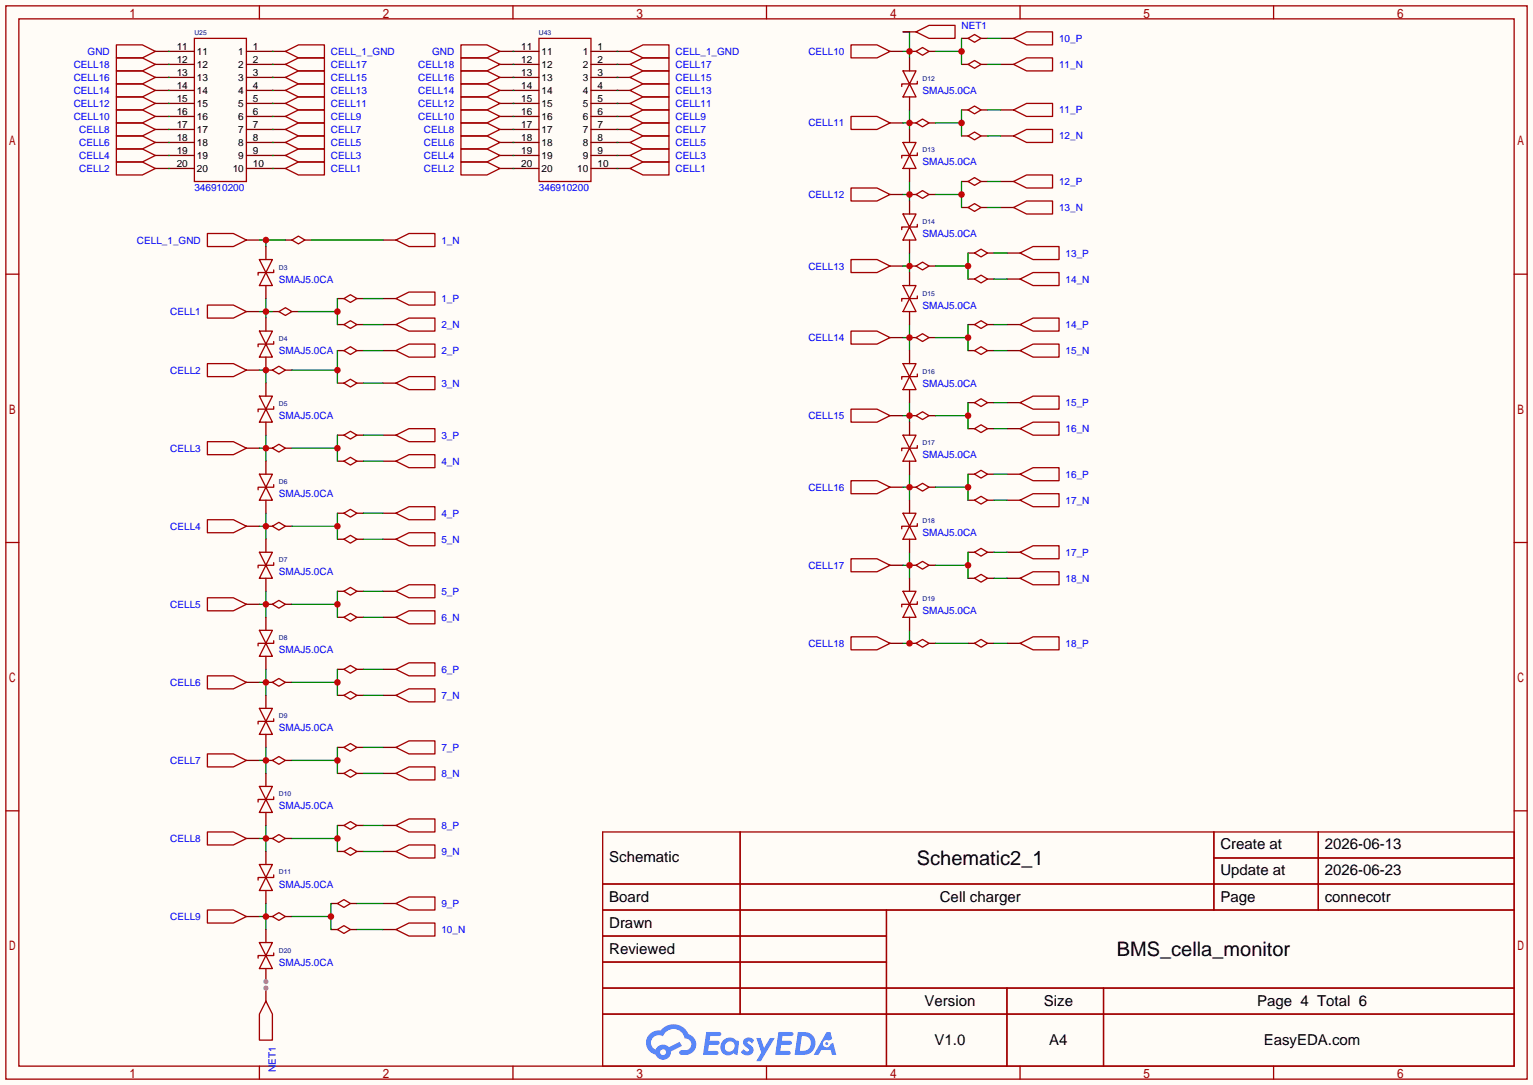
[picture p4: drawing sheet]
<svg xmlns="http://www.w3.org/2000/svg" width="299mm" height="212mm" viewBox="0 0 299 212" stroke-linecap="round" stroke-linejoin="round" font-family="sans-serif">
<path d="M0 0h299.5v211.8h-299.5z" fill="#fffcf7"/>
<g fill="none" stroke="#a10000" stroke-width=".25">
<path d="M1.1 1.1h297.2v209.6h-297.2zM3.7 3.7h292.1v204.5h-292.1zM50.7 1.1v2.6M100.2 1.1v2.6M149.7 1.1v2.6M199.3 1.1v2.6M248.8 1.1v2.6M1.1 53.5h2.6M295.8 53.5h2.5M1.1 105.9h2.6M295.8 105.9h2.5M1.1 158.3h2.6"/>
<path d="M295.8 158.3h2.5M117.7 162.4h178.1v45.8h-178.1zM117.7 172.6h178.1M117.7 177.7h178.1M144.6 162.4v35.6M173.2 177.7v30.5M237.1 162.4v15.3M237.1 167.5h58.7M257.5 162.4v15.3M117.7 182.8h55.5M117.7 192.9h178.1M117.7 187.8h55.5"/>
<path d="M117.7 198h178.1M196.7 192.9v15.3M215.6 192.9v15.3M50.7 208.2v2.5M100.2 208.2v2.5M149.7 208.2v2.5M199.3 208.2v2.5M248.8 208.2v2.5"/>
</g>
<g fill="#5487ff">
<path d="M145.5 202.8a1.3 1.3 0 0 1 1.8 .3l-.4 .6a.54 .54 0 0 0-.9-.2l.1 .2a1.58 1.58 0 0 1 1.1 1.6 1.43 1.43 0 0 1-2.5 .1l.5-.6a.64 .64 0 0 0 .5 .5 .64 .64 0 0 0 .7-.3l-.2-.2a1.35 1.35 0 0 1-.9-1.8z"/>
<path d="M147.7 202.7h.9l.7 1.9 1.1-1.9h.9l-2.7 4.5h-.9l1-1.7z"/>
<path d="M138 201.5h1.6a1.31 1.31 0 0 1 1.2 .2 .4 .4 0 0 1-.3 .6h-1.8l-.1 .9h1.6a.4 .4 0 0 1 .4 .4 .4 .4 0 0 1-.4 .4h-1.7l-.2 1.2h.8a1.23 1.23 0 0 1 1.2 .2 .39 .39 0 0 1-.3 .6h-2.7z"/>
<path d="M152.1 201.5h1.6a1.32 1.32 0 0 1 1.3 .2 .39 .39 0 0 1-.4 .6h-1.7l-.2 .9h1.7a.4 .4 0 0 1 .3 .4 .4 .4 0 0 1-.4 .4h-1.7l-.2 1.2h.8a1.23 1.23 0 0 1 1.2 .2 .39 .39 0 0 1-.3 .6h-2.7z"/>
<path d="M161.5 201.5h.7l.4 1.3-.7 .4a.75 .75 0 0 0-1.1 .3 .75 .75 0 0 0 .5 1 .75 .75 0 0 0 .9-.6l.6-.3 .6 2.4h-.9l-.2-1h-1.9l-.5 1h-.9z"/>
<path d="M155.9 201.5l-.7 4.5h1.5a2.27 2.27 0 0 0 2.6-2.3 2.27 2.27 0 0 0-2.7-2.2zM156.6 202.3a1.5 1.5 0 0 1 1.8 1.5 1.5 1.5 0 0 1-1.9 1.4h-.3z"/>
<path d="M141.3 203.1a1.6 1.6 0 0 0-.3 2.3 1.6 1.6 0 0 0 2.3 .2l.8 .4 .3-2.5-.2-.3h-.4a1.58 1.58 0 0 0-2.5-.1zM141.9 203.6a.99 .99 0 0 1 1.6 .3 .99 .99 0 0 1-.9 1.4 .94 .94 0 0 1-1-.5 .94 .94 0 0 1 .3-1.2z"/>
<path d="M126.9 201.9a2.37 2.37 0 0 0 1.2 4 1.54 1.54 0 0 0 1.7 1 1.54 1.54 0 0 0 1.3-1.6l2.1-1.1-.5-.8-2 1.1a1.57 1.57 0 0 0-2.6 .4 1.5 1.5 0 0 1-.8-2.1 1.5 1.5 0 0 1 2.2-.5 2.23 2.23 0 0 1 2.3-1.4 2.23 2.23 0 0 1 2 1.8 1.16 1.16 0 0 1 1.2 1.1 1.16 1.16 0 0 1-1 1.3h-.7a.47 .47 0 0 0-.6 .3 .47 .47 0 0 0 .4 .6 2.17 2.17 0 0 0 2.5-1 2.17 2.17 0 0 0-.3-2.7l-.8-.4a3.2 3.2 0 0 0-5.4-.7l-1.2 .1zM129 205.4a.58 .58 0 0 1 1.1 0 .58 .58 0 0 1-1.1 0z"/>
<circle cx="161.5" cy="203.8" r=".28"/>
</g>
<g fill="none" stroke="#a10000" stroke-width=".25">
<path d="M22.7 8.8h5.1l2.6 1.2-2.6 1.3h-5.1zM22.7 11.3h5.1l2.6 1.3-2.6 1.2h-5.1zM22.7 16.4h5.1l2.6 1.3-2.6 1.2h-5.1zM22.7 13.8h5.1l2.6 1.3-2.6 1.3h-5.1zM22.7 18.9h5.1l2.6 1.3-2.6 1.3h-5.1zM38 7.5h10.1v27.9h-10.1zM55.8 10l2.5-1.2h5.1v2.5h-5.1zM55.8 12.6l2.5-1.3h5.1v2.5h-5.1zM55.8 15.1l2.5-1.3h5.1v2.6h-5.1zM55.8 17.7l2.5-1.3h5.1v2.5h-5.1zM90 8.8h5.1l2.6 1.2-2.6 1.3h-5.1zM90 11.3h5.1l2.6 1.3-2.6 1.2h-5.1z"/>
<path d="M90 16.4h5.1l2.6 1.3-2.6 1.2h-5.1zM90 13.8h5.1l2.6 1.3-2.6 1.3h-5.1zM90 18.9h5.1l2.6 1.3-2.6 1.3h-5.1zM105.3 7.5h10.1v27.9h-10.1zM123.1 10l2.5-1.2h5.1v2.5h-5.1zM123.1 15.1l2.5-1.3h5.1v2.6h-5.1zM123.1 17.7l2.5-1.3h5.1v2.5h-5.1zM123.1 12.6l2.5-1.3h5.1v2.5h-5.1zM166.2 8.8h5.1l2.6 1.2-2.6 1.3h-5.1zM22.7 31.6h5.1l2.6 1.3-2.6 1.3h-5.1zM22.7 21.5h5.1l2.6 1.2-2.6 1.3h-5.1zM22.7 29.1h5.1l2.6 1.3-2.6 1.2h-5.1z"/>
<path d="M22.7 26.5h5.1l2.6 1.3-2.6 1.3h-5.1zM22.7 24h5.1l2.6 1.3-2.6 1.2h-5.1zM55.8 27.8l2.5-1.3h5.1v2.6h-5.1zM55.8 25.3l2.5-1.3h5.1v2.5h-5.1zM55.8 20.2l2.5-1.3h5.1v2.6h-5.1zM55.8 32.9l2.5-1.3h5.1v2.6h-5.1zM55.8 30.4l2.5-1.3h5.1v2.5h-5.1zM55.8 22.7l2.5-1.2h5.1v2.5h-5.1zM90 29.1h5.1l2.6 1.3-2.6 1.2h-5.1zM90 21.5h5.1l2.6 1.2-2.6 1.3h-5.1zM90 26.5h5.1l2.6 1.3-2.6 1.3h-5.1zM90 24h5.1l2.6 1.3-2.6 1.2h-5.1z"/>
<path d="M90 31.6h5.1l2.6 1.3-2.6 1.3h-5.1zM123.1 30.4l2.5-1.3h5.1v2.5h-5.1zM123.1 27.8l2.5-1.3h5.1v2.6h-5.1zM123.1 22.7l2.5-1.2h5.1v2.5h-5.1zM123.1 20.2l2.5-1.3h5.1v2.6h-5.1zM123.1 32.9l2.5-1.3h5.1v2.6h-5.1zM123.1 25.3l2.5-1.3h5.1v2.5h-5.1zM166.2 36.7h5.1l2.6 1.3-2.6 1.2h-5.1zM166.2 22.7h5.1l2.6 1.3-2.6 1.3h-5.1zM40.5 45.6h5.1l2.5 1.3-2.5 1.2h-5.1zM40.5 59.6h5.1l2.5 1.2-2.5 1.3h-5.1zM57 46.9l1.3-.8 1.3 .8-1.3 .7z"/>
<path d="M166.2 50.7h5.1l2.6 1.2-2.6 1.3h-5.1zM40.5 71h5.1l2.5 1.3-2.5 1.2h-5.1zM166.2 64.6h5.1l2.6 1.3-2.6 1.3h-5.1zM166.2 79.9h5.1l2.6 1.3-2.6 1.2h-5.1zM40.5 86.2h5.1l2.5 1.3-2.5 1.3h-5.1zM166.2 93.9h5.1l2.6 1.2-2.6 1.3h-5.1zM40.5 116.7h5.1l2.5 1.3-2.5 1.3h-5.1zM40.5 101.5h5.1l2.5 1.2-2.5 1.3h-5.1zM166.2 109.1h5.1l2.6 1.3-2.6 1.2h-5.1zM40.5 132h5.1l2.5 1.2-2.5 1.3h-5.1zM166.2 124.3h5.1l2.6 1.3-2.6 1.3h-5.1zM40.5 147.2h5.1l2.5 1.3-2.5 1.2h-5.1z"/>
<path d="M40.5 162.4h5.1l2.5 1.3-2.5 1.3h-5.1zM40.5 177.7h5.1l2.5 1.2-2.5 1.3h-5.1z"/>
</g>
<g fill="none" stroke="#870000" stroke-width=".25">
<path d="M30.4 10h7.6M30.4 12.6h7.6M30.4 15.1h7.6M30.4 17.7h7.6M48.1 10h7.7M48.1 12.6h7.7M48.1 15.1h7.7M48.1 17.7h7.7M97.7 10h7.6M97.7 12.6h7.6M97.7 15.1h7.6M97.7 17.7h7.6"/>
<path d="M115.4 10h7.7M115.4 12.6h7.7M115.4 15.1h7.7M115.4 17.7h7.7M173.9 10h2.5M30.4 20.2h7.6M30.4 22.7h7.6M30.4 25.3h7.6M30.4 27.8h7.6M30.4 30.4h7.6M30.4 32.9h7.6M48.1 20.2h7.7"/>
<path d="M48.1 22.7h7.7M48.1 25.3h7.7M48.1 27.8h7.7M48.1 30.4h7.7M48.1 32.9h7.7M97.7 20.2h7.6M97.7 22.7h7.6M97.7 25.3h7.6M97.7 27.8h7.6M97.7 30.4h7.6M97.7 32.9h7.6M115.4 20.2h7.7"/>
<path d="M115.4 22.7h7.7M115.4 25.3h7.7M115.4 27.8h7.7M115.4 30.4h7.7M115.4 32.9h7.7M173.9 38h2.5M173.9 24h2.5M48.1 46.9h2.6M55.8 46.9h1.2M59.6 46.9h1.2M173.9 51.9h2.5M48.1 60.8h2.6"/>
<path d="M48.1 72.3h2.6M173.9 65.9h2.5M48.1 87.5h2.6M173.9 95.1h2.5M173.9 81.2h2.5M48.1 118h2.6M48.1 102.7h2.6M173.9 110.4h2.5M48.1 133.2h2.6M173.9 125.6h2.5M48.1 148.5h2.6M48.1 163.7h2.6"/>
<path d="M48.1 178.9h2.6"/>
</g>
<g fill="none" stroke="#008700" stroke-width=".25">
<path d="M32.9 17.7h.1M32.9 15.1h.1M32.9 12.6h.1M32.9 10h.1M53.2 17.7h.1M53.2 15.1h.1M53.2 12.6h.1M53.2 10h.1M100.2 17.7h.1M100.2 15.1h.1M100.2 12.6h.1M100.2 10h.1"/>
<path d="M120.5 17.7h.1M120.5 15.1h.1M120.5 12.6h.1M32.9 32.9h.1M32.9 30.4h.1M32.9 27.8h.1M32.9 25.3h.1M32.9 22.7h.1M32.9 20.2h.1M53.2 32.9h.1M53.2 30.4h.1M53.2 27.8h.1"/>
<path d="M53.2 25.3h.1M53.2 22.7h.1M53.2 20.2h.1M100.2 32.9h.1M100.2 30.4h.1M100.2 27.8h.1M100.2 25.3h.1M100.2 22.7h.1M100.2 20.2h.1M120.5 32.9h.1M120.5 30.4h.1M120.5 27.8h.1"/>
<path d="M120.5 25.3h.1M120.5 22.7h.1M120.5 20.2h.1M50.7 46.9h5.1M51.9 46.9v1.2"/>
</g>
<circle cx="51.9" cy="46.9" r=".63" fill="#c00"/>
<path d="M53.2 60.8h1.3M57 60.8h1.3" fill="none" stroke="#870000" stroke-width=".25"/>
<path d="M54.5 60.8l1.3-.7 1.2 .7-1.2 .8z" fill="none" stroke="#a10000" stroke-width=".25"/>
<path d="M51.9 58.3v3.8M50.7 60.8h2.5" fill="none" stroke="#008700" stroke-width=".25"/>
<circle cx="51.9" cy="60.8" r=".63" fill="#c00"/>
<path d="M51.9 72.3h1.3M55.8 72.3h1.2M51.9 87.5h1.3M55.8 87.5h1.2" fill="none" stroke="#870000" stroke-width=".25"/>
<path d="M53.2 72.3l1.3-.8 1.3 .8-1.3 .7zM53.2 87.5l1.3-.8 1.3 .8-1.3 .8z" fill="none" stroke="#a10000" stroke-width=".25"/>
<path d="M50.7 72.3h1.2v2.5M50.7 87.5h1.2M51.9 85v5" fill="none" stroke="#008700" stroke-width=".25"/>
<circle cx="51.9" cy="87.5" r=".63" fill="#c00"/>
<path d="M51.9 102.7h1.3M55.8 102.7h1.2" fill="none" stroke="#870000" stroke-width=".25"/>
<path d="M53.2 102.7l1.3-.7 1.3 .7-1.3 .8z" fill="none" stroke="#a10000" stroke-width=".25"/>
<path d="M50.7 102.7h1.2M51.9 100.2v5.1" fill="none" stroke="#008700" stroke-width=".25"/>
<circle cx="51.9" cy="102.7" r=".63" fill="#c00"/>
<path d="M51.9 118h1.3M55.8 118h1.2" fill="none" stroke="#870000" stroke-width=".25"/>
<path d="M53.2 118l1.3-.8 1.3 .8-1.3 .7z" fill="none" stroke="#a10000" stroke-width=".25"/>
<path d="M50.7 118h1.2M51.9 115.4v5.1" fill="none" stroke="#008700" stroke-width=".25"/>
<circle cx="51.9" cy="118" r=".63" fill="#c00"/>
<path d="M51.9 133.2h1.3M55.8 133.2h1.2" fill="none" stroke="#870000" stroke-width=".25"/>
<path d="M53.2 133.2l1.3-.7 1.3 .7-1.3 .8z" fill="none" stroke="#a10000" stroke-width=".25"/>
<path d="M50.7 133.2h1.2M51.9 130.7v5.1" fill="none" stroke="#008700" stroke-width=".25"/>
<circle cx="51.9" cy="133.2" r=".63" fill="#c00"/>
<path d="M177.7 38h1.2M181.5 38h1.3" fill="none" stroke="#870000" stroke-width=".25"/>
<path d="M178.9 38l1.3-.8 1.3 .8-1.3 .7z" fill="none" stroke="#a10000" stroke-width=".25"/>
<path d="M176.4 38h1.3M177.7 35.4v3.8" fill="none" stroke="#008700" stroke-width=".25"/>
<circle cx="177.7" cy="38" r=".63" fill="#c00"/>
<path d="M177.7 24h1.2M181.5 24h1.3" fill="none" stroke="#870000" stroke-width=".25"/>
<path d="M178.9 24l1.3-.8 1.3 .8-1.3 .8z" fill="none" stroke="#a10000" stroke-width=".25"/>
<path d="M176.4 24h1.3M177.7 21.5v3.8" fill="none" stroke="#008700" stroke-width=".25"/>
<circle cx="177.7" cy="24" r=".63" fill="#c00"/>
<path d="M177.7 10h1.2M181.5 10h1.3" fill="none" stroke="#870000" stroke-width=".25"/>
<path d="M178.9 10l1.3-.7 1.3 .7-1.3 .8z" fill="none" stroke="#a10000" stroke-width=".25"/>
<path d="M176.4 10h1.3M176.4 6.2h1.3v5.1" fill="none" stroke="#008700" stroke-width=".25"/>
<circle cx="177.7" cy="10" r=".63" fill="#c00"/>
<path d="M51.9 178.9h1.3M55.8 178.9h1.2" fill="none" stroke="#870000" stroke-width=".25"/>
<path d="M53.2 178.9l1.3-.7 1.3 .7-1.3 .8z" fill="none" stroke="#a10000" stroke-width=".25"/>
<path d="M50.7 178.9h1.2M51.9 176.4v5.1" fill="none" stroke="#008700" stroke-width=".25"/>
<circle cx="51.9" cy="178.9" r=".63" fill="#c00"/>
<path d="M51.9 163.7h1.3M55.8 163.7h1.2" fill="none" stroke="#870000" stroke-width=".25"/>
<path d="M53.2 163.7l1.3-.8 1.3 .8-1.3 .8z" fill="none" stroke="#a10000" stroke-width=".25"/>
<path d="M50.7 163.7h1.2M51.9 161.2v5" fill="none" stroke="#008700" stroke-width=".25"/>
<circle cx="51.9" cy="163.7" r=".63" fill="#c00"/>
<path d="M51.9 148.5h1.3M55.8 148.5h1.2" fill="none" stroke="#870000" stroke-width=".25"/>
<path d="M53.2 148.5l1.3-.8 1.3 .8-1.3 .7z" fill="none" stroke="#a10000" stroke-width=".25"/>
<path d="M50.7 148.5h1.2M51.9 145.9v5.1" fill="none" stroke="#008700" stroke-width=".25"/>
<circle cx="51.9" cy="148.5" r=".63" fill="#c00"/>
<path d="M177.7 51.9h1.2M181.5 51.9h1.3" fill="none" stroke="#870000" stroke-width=".25"/>
<path d="M178.9 51.9l1.3-.7 1.3 .7-1.3 .8z" fill="none" stroke="#a10000" stroke-width=".25"/>
<path d="M176.4 51.9h1.3M177.7 49.4v3.8" fill="none" stroke="#008700" stroke-width=".25"/>
<circle cx="177.7" cy="51.9" r=".63" fill="#c00"/>
<path d="M177.7 65.9h1.2M181.5 65.9h1.3" fill="none" stroke="#870000" stroke-width=".25"/>
<path d="M178.9 65.9l1.3-.7 1.3 .7-1.3 .8z" fill="none" stroke="#a10000" stroke-width=".25"/>
<path d="M176.4 65.9h1.3M177.7 63.4v5.1" fill="none" stroke="#008700" stroke-width=".25"/>
<circle cx="177.7" cy="65.9" r=".63" fill="#c00"/>
<path d="M177.7 81.2h1.2M181.5 81.2h1.3" fill="none" stroke="#870000" stroke-width=".25"/>
<path d="M178.9 81.2l1.3-.8 1.3 .8-1.3 .7z" fill="none" stroke="#a10000" stroke-width=".25"/>
<path d="M177.7 78.6v3.8M176.4 81.2h1.3" fill="none" stroke="#008700" stroke-width=".25"/>
<circle cx="177.7" cy="81.2" r=".63" fill="#c00"/>
<path d="M177.7 95.1h1.2M181.5 95.1h1.3" fill="none" stroke="#870000" stroke-width=".25"/>
<path d="M178.9 95.1l1.3-.7 1.3 .7-1.3 .8z" fill="none" stroke="#a10000" stroke-width=".25"/>
<path d="M176.4 95.1h1.3M177.7 92.6v5.1" fill="none" stroke="#008700" stroke-width=".25"/>
<circle cx="177.7" cy="95.1" r=".63" fill="#c00"/>
<path d="M177.7 110.4h1.2M181.5 110.4h1.3" fill="none" stroke="#870000" stroke-width=".25"/>
<path d="M178.9 110.4l1.3-.8 1.3 .8-1.3 .7z" fill="none" stroke="#a10000" stroke-width=".25"/>
<path d="M176.4 110.4h1.3M177.7 107.8v5.1" fill="none" stroke="#008700" stroke-width=".25"/>
<circle cx="177.7" cy="110.4" r=".63" fill="#c00"/>
<path d="M177.7 125.6h1.2M181.5 125.6h1.3" fill="none" stroke="#870000" stroke-width=".25"/>
<path d="M178.9 125.6l1.3-.8 1.3 .8-1.3 .8z" fill="none" stroke="#a10000" stroke-width=".25"/>
<path d="M177.7 123.1v2.5h-1.3" fill="none" stroke="#008700" stroke-width=".25"/>
<circle cx="177.7" cy="125.6" r=".63" fill="#c00"/>
<g fill="none" stroke="#870000" stroke-width=".25">
<path d="M187.8 7.5h1.3M187.8 12.6h1.3M191.6 7.5h1.3M191.6 12.6h1.3M195.5 7.5h2.5M195.5 12.6h2.5M187.8 35.4h1.3M187.8 21.5h1.3M187.8 26.5h1.3M191.6 35.4h1.3M191.6 21.5h1.3M191.6 26.5h1.3"/>
<path d="M195.5 35.4h2.5M195.5 21.5h2.5M195.5 26.5h2.5M65.9 58.3h1.3M69.7 58.3h1.3M74.8 58.3h2.5M74.8 46.9h2.5M187.8 40.5h1.3M189.1 49.4h1.3M189.1 54.5h1.3M191.6 40.5h1.3M192.9 49.4h1.3"/>
<path d="M192.9 54.5h1.3M195.5 40.5h2.5M196.7 49.4h2.6M196.7 54.5h2.6M65.9 68.5h1.3M65.9 63.4h1.3M65.9 74.8h1.3M69.7 68.5h1.3M69.7 63.4h1.3M69.7 74.8h1.3M74.8 68.5h2.5M74.8 63.4h2.5"/>
<path d="M74.8 74.8h2.5M189.1 68.5h1.3M189.1 78.6h1.3M189.1 63.4h1.3M192.9 68.5h1.3M192.9 78.6h1.3M192.9 63.4h1.3M196.7 68.5h2.6M196.7 78.6h2.6M196.7 63.4h2.6M65.9 85h1.3M65.9 90h1.3"/>
<path d="M69.7 85h1.3M69.7 90h1.3M74.8 85h2.5M74.8 90h2.5M189.1 83.7h1.3M189.1 92.6h1.3M189.1 97.7h1.3M192.9 83.7h1.3M192.9 92.6h1.3M192.9 97.7h1.3M196.7 83.7h2.6M196.7 92.6h2.6"/>
<path d="M196.7 97.7h2.6M65.9 100.2h1.3M65.9 105.3h1.3M65.9 115.4h1.3M69.7 100.2h1.3M69.7 105.3h1.3M69.7 115.4h1.3M74.8 100.2h2.5M74.8 105.3h2.5M74.8 115.4h2.5M189.1 112.9h1.3M189.1 107.8h1.3"/>
<path d="M192.9 112.9h1.3M192.9 107.8h1.3M196.7 112.9h2.6M196.7 107.8h2.6M65.9 120.5h1.3M65.9 130.7h1.3M65.9 135.8h1.3M69.7 120.5h1.3M69.7 130.7h1.3M69.7 135.8h1.3M74.8 120.5h2.5M74.8 130.7h2.5"/>
<path d="M74.8 135.8h2.5M189.1 125.6h1.3M192.9 125.6h1.3M196.7 125.6h2.6M65.9 151h1.3M65.9 145.9h1.3M69.7 151h1.3M69.7 145.9h1.3M74.8 151h2.5M74.8 145.9h2.5M64.6 176.4h1.3M65.9 166.2h1.3"/>
<path d="M65.9 161.2h1.3M68.5 176.4h1.2M69.7 166.2h1.3M69.7 161.2h1.3M74.8 166.2h2.5M74.8 176.4h2.5M74.8 161.2h2.5M64.6 181.5h1.3M68.5 181.5h1.2M74.8 181.5h2.5"/>
</g>
<g fill="none" stroke="#a10000" stroke-width=".25">
<path d="M189.1 7.5l1.3-.8 1.2 .8-1.2 .8zM189.1 12.6l1.3-.8 1.2 .8-1.2 .7zM198 7.5l2.5-1.3h5.1v2.6h-5.1zM198 12.6l2.5-1.3h5.1v2.5h-5.1zM189.1 21.5l1.3-.8 1.2 .8-1.2 .7zM189.1 35.4l1.3-.7 1.2 .7-1.2 .8zM189.1 26.5l1.3-.7 1.2 .7-1.2 .8zM198 35.4l2.5-1.2h5.1v2.5h-5.1zM198 21.5l2.5-1.3h5.1v2.5h-5.1zM198 26.5l2.5-1.2h5.1v2.5h-5.1zM67.2 58.3l1.3-.8 1.2 .8-1.2 .8zM77.3 58.3l2.6-1.3h5.1v2.6h-5.1z"/>
<path d="M77.3 46.9l2.6-1.3h5.1v2.5h-5.1zM189.1 40.5l1.3-.7 1.2 .7-1.2 .8zM190.4 49.4l1.2-.8 1.3 .8-1.3 .8zM190.4 54.5l1.2-.8 1.3 .8-1.3 .7zM198 40.5l2.5-1.3h5.1v2.6h-5.1zM199.3 49.4l2.5-1.3h5.1v2.6h-5.1zM199.3 54.5l2.5-1.3h5.1v2.6h-5.1zM67.2 68.5l1.3-.8 1.2 .8-1.2 .7zM67.2 74.8l1.3-.8 1.2 .8-1.2 .8zM67.2 63.4l1.3-.8 1.2 .8-1.2 .7zM77.3 68.5l2.6-1.3h5.1v2.5h-5.1zM77.3 74.8l2.6-1.3h5.1v2.6h-5.1z"/>
<path d="M77.3 63.4l2.6-1.3h5.1v2.5h-5.1zM190.4 78.6l1.2-.7 1.3 .7-1.3 .8zM190.4 63.4l1.2-.8 1.3 .8-1.3 .7zM190.4 68.5l1.2-.8 1.3 .8-1.3 .7zM199.3 68.5l2.5-1.3h5.1v2.5h-5.1zM199.3 78.6l2.5-1.3h5.1v2.6h-5.1zM199.3 63.4l2.5-1.3h5.1v2.5h-5.1zM67.2 85l1.3-.8 1.2 .8-1.2 .7zM67.2 90l1.3-.7 1.2 .7-1.2 .8zM77.3 85l2.6-1.3h5.1v2.5h-5.1zM77.3 90l2.6-1.2h5.1v2.5h-5.1zM190.4 92.6l1.2-.8 1.3 .8-1.3 .7z"/>
<path d="M190.4 97.7l1.2-.8 1.3 .8-1.3 .7zM190.4 83.7l1.2-.8 1.3 .8-1.3 .8zM199.3 83.7l2.5-1.3h5.1v2.6h-5.1zM199.3 92.6l2.5-1.3h5.1v2.6h-5.1zM199.3 97.7l2.5-1.3h5.1v2.5h-5.1zM67.2 100.2l1.3-.8 1.2 .8-1.2 .8zM67.2 115.4l1.3-.7 1.2 .7-1.2 .8zM67.2 105.3l1.3-.8 1.2 .8-1.2 .7zM77.3 100.2l2.6-1.3h5.1v2.6h-5.1zM77.3 105.3l2.6-1.3h5.1v2.6h-5.1zM77.3 115.4l2.6-1.2h5.1v2.5h-5.1zM190.4 107.8l1.2-.7 1.3 .7-1.3 .8z"/>
<path d="M190.4 112.9l1.2-.8 1.3 .8-1.3 .8zM199.3 112.9l2.5-1.3h5.1v2.6h-5.1zM199.3 107.8l2.5-1.2h5.1v2.5h-5.1zM67.2 130.7l1.3-.8 1.2 .8-1.2 .7zM67.2 135.8l1.3-.8 1.2 .8-1.2 .7zM67.2 120.5l1.3-.7 1.2 .7-1.2 .8zM77.3 120.5l2.6-1.2h5.1v2.5h-5.1zM77.3 130.7l2.6-1.3h5.1v2.6h-5.1zM77.3 135.8l2.6-1.3h5.1v2.5h-5.1zM190.4 125.6l1.2-.8 1.3 .8-1.3 .8zM199.3 125.6l2.5-1.3h5.1v2.6h-5.1zM67.2 145.9l1.3-.7 1.2 .7-1.2 .8z"/>
<path d="M67.2 151l1.3-.8 1.2 .8-1.2 .8zM77.3 151l2.6-1.3h5.1v2.6h-5.1zM77.3 145.9l2.6-1.2h5.1v2.5h-5.1zM65.9 176.4l1.3-.8 1.3 .8-1.3 .8zM67.2 161.2l1.3-.8 1.2 .8-1.2 .7zM67.2 166.2l1.3-.7 1.2 .7-1.2 .8zM77.3 166.2l2.6-1.2h5.1v2.5h-5.1zM77.3 176.4l2.6-1.3h5.1v2.6h-5.1zM77.3 161.2l2.6-1.3h5.1v2.5h-5.1zM65.9 181.5l1.3-.8 1.3 .8-1.3 .7zM77.3 181.5l2.6-1.3h5.1v2.6h-5.1z"/>
</g>
<path d="M60.8 46.9h14M57 178.9h7.6M64.6 176.4v5.1" fill="none" stroke="#008700" stroke-width=".25"/>
<circle cx="64.6" cy="178.9" r=".63" fill="#c00"/>
<path d="M182.8 125.6h6.3M57 163.7h8.9M65.9 161.2v5" fill="none" stroke="#008700" stroke-width=".25"/>
<circle cx="65.9" cy="163.7" r=".63" fill="#c00"/>
<path d="M182.8 110.4h6.3M189.1 107.8v5.1" fill="none" stroke="#008700" stroke-width=".25"/>
<circle cx="189.1" cy="110.4" r=".63" fill="#c00"/>
<path d="M57 148.5h8.9M65.9 145.9v5.1" fill="none" stroke="#008700" stroke-width=".25"/>
<circle cx="65.9" cy="148.5" r=".63" fill="#c00"/>
<path d="M182.8 95.1h6.3M189.1 92.6v5.1" fill="none" stroke="#008700" stroke-width=".25"/>
<circle cx="189.1" cy="95.1" r=".63" fill="#c00"/>
<path d="M57 133.2h8.9M65.9 130.7v5.1" fill="none" stroke="#008700" stroke-width=".25"/>
<circle cx="65.9" cy="133.2" r=".63" fill="#c00"/>
<path d="M189.1 78.6v5.1M182.8 81.2h6.3" fill="none" stroke="#008700" stroke-width=".25"/>
<circle cx="189.1" cy="81.2" r=".63" fill="#c00"/>
<path d="M57 118h8.9M65.9 115.4v5.1" fill="none" stroke="#008700" stroke-width=".25"/>
<circle cx="65.9" cy="118" r=".63" fill="#c00"/>
<path d="M182.8 65.9h6.3M189.1 63.4v5.1" fill="none" stroke="#008700" stroke-width=".25"/>
<circle cx="189.1" cy="65.9" r=".63" fill="#c00"/>
<path d="M57 102.7h8.9M65.9 100.2v5.1" fill="none" stroke="#008700" stroke-width=".25"/>
<circle cx="65.9" cy="102.7" r=".63" fill="#c00"/>
<path d="M182.8 51.9h6.3M189.1 49.4v5.1" fill="none" stroke="#008700" stroke-width=".25"/>
<circle cx="189.1" cy="51.9" r=".63" fill="#c00"/>
<path d="M57 87.5h8.9M65.9 85v5" fill="none" stroke="#008700" stroke-width=".25"/>
<circle cx="65.9" cy="87.5" r=".63" fill="#c00"/>
<path d="M182.8 38h5M187.8 35.4v5.1" fill="none" stroke="#008700" stroke-width=".25"/>
<circle cx="187.8" cy="38" r=".63" fill="#c00"/>
<path d="M57 72.3h8.9M65.9 68.5v6.3" fill="none" stroke="#008700" stroke-width=".25"/>
<circle cx="65.9" cy="72.3" r=".63" fill="#c00"/>
<path d="M182.8 24h5M187.8 21.5v5" fill="none" stroke="#008700" stroke-width=".25"/>
<circle cx="187.8" cy="24" r=".63" fill="#c00"/>
<path d="M65.9 58.3v5.1M58.3 60.8h7.6" fill="none" stroke="#008700" stroke-width=".25"/>
<circle cx="65.9" cy="60.8" r=".63" fill="#c00"/>
<path d="M182.8 10h5M187.8 7.5v5.1" fill="none" stroke="#008700" stroke-width=".25"/>
<circle cx="187.8" cy="10" r=".63" fill="#c00"/>
<g fill="none" stroke="#008700" stroke-width=".25">
<path d="M192.9 7.5h2.6M192.9 12.6h2.6M192.9 21.5h2.6M192.9 26.5h2.6M192.9 35.4h2.6M71 58.3h3.8M192.9 40.5h2.6M194.2 49.4h2.5M194.2 54.5h2.5M71 63.4h3.8M71 68.5h3.8M71 74.8h3.8"/>
<path d="M194.2 63.4h2.5M194.2 68.5h2.5M194.2 78.6h2.5M71 85h3.8M71 90h3.8M194.2 83.7h2.5M194.2 92.6h2.5M194.2 97.7h2.5M71 100.2h3.8M71 105.3h3.8M71 115.4h3.8M194.2 107.8h2.5"/>
<path d="M194.2 112.9h2.5M71 120.5h3.8M71 130.7h3.8M71 135.8h3.8M194.2 125.6h2.5M71 145.9h3.8M71 151h3.8M69.7 176.4h5.1M71 161.2h3.8M71 166.2h3.8M69.7 181.5h5.1"/>
</g>
<path d="M51.9 181.5v2.5M51.9 189.1v2.5" fill="none" stroke="#870000" stroke-width=".25"/>
<circle cx="51.9" cy="191.6" r=".51" fill="#999"/>
<g fill="none" stroke="#a10000" stroke-width=".25">
<path d="M176.4 13.8h2.5l-1.2 2.6zM177.7 16.4l1.2 2.5h-2.5zM179.2 15.9v.5h-3.1v.5M176.4 27.8h2.5l-1.2 2.6zM177.7 30.4l1.2 2.5h-2.5zM179.2 29.8v.6h-3.1v.5M176.4 55.8h2.5l-1.2 2.5zM176.4 41.8h2.5l-1.2 2.5zM177.7 58.3l1.2 2.5h-2.5zM177.7 44.3l1.2 2.6h-2.5zM179.2 57.8v.5h-3.1v.5M179.2 43.8v.5h-3.1v.5"/>
<path d="M50.7 77.3h2.5l-1.3 2.6zM51.9 79.9l1.3 2.5h-2.5zM53.5 79.4v.5h-3.1v.5M176.4 71h2.5l-1.2 2.5zM177.7 73.5l1.2 2.6h-2.5zM179.2 73v.5h-3.1v.5M50.7 92.6h2.5l-1.3 2.5zM51.9 95.1l1.3 2.6h-2.5zM53.5 94.6v.5h-3.1v.5M176.4 85h2.5l-1.2 2.5zM177.7 87.5l1.2 2.5h-2.5zM179.2 87v.5h-3.1v.5"/>
<path d="M50.7 107.8h2.5l-1.3 2.6zM51.9 110.4l1.3 2.5h-2.5zM53.5 109.9v.5h-3.1v.5M176.4 115.4h2.5l-1.2 2.6zM176.4 100.2h2.5l-1.2 2.5zM177.7 118l1.2 2.5h-2.5zM177.7 102.7l1.2 2.6h-2.5zM179.2 117.5v.5h-3.1v.5M179.2 102.2v.5h-3.1v.6M50.7 138.3h2.5l-1.3 2.5zM50.7 123.1h2.5l-1.3 2.5zM51.9 125.6l1.3 2.5h-2.5z"/>
<path d="M53.5 125.1v.5h-3.1v.5M50.7 153.5h2.5l-1.3 2.6zM51.9 156.1l1.3 2.5h-2.5zM51.9 140.8l1.3 2.6h-2.5zM53.5 155.6v.5h-3.1v.5M53.5 140.3v.5h-3.1v.6M50.7 168.8h2.5l-1.3 2.5zM51.9 171.3l1.3 2.6h-2.5zM53.5 170.8v.5h-3.1v.5M50.7 184h2.5l-1.3 2.6zM51.9 186.6l1.3 2.5h-2.5zM53.5 186.1v.5h-3.1v.5"/>
</g>
<g fill="none" stroke="#870000" stroke-width=".25">
<path d="M177.7 11.3v2.5M177.7 18.9v2.6M177.7 25.3v2.5M177.7 32.9v2.5M177.7 39.2v2.6M177.7 46.9v2.5M177.7 53.2v2.6M51.9 62.1v2.5M51.9 69.7v2.6M51.9 74.8v2.5M177.7 60.8v2.6M177.7 68.5v2.5"/>
<path d="M177.7 76.1v2.5M51.9 82.4v2.6M51.9 90v2.6M51.9 97.7v2.5M177.7 82.4v2.6M177.7 90v2.6M177.7 97.7v2.5M51.9 105.3v2.5M51.9 112.9v2.5M177.7 105.3v2.5M177.7 112.9v2.5M51.9 120.5v2.6"/>
<path d="M51.9 128.1v2.6M51.9 135.8v2.5M177.7 120.5v2.6M51.9 143.4v2.5M51.9 151v2.5M51.9 158.6v2.6M51.9 166.2v2.6M51.9 173.9v2.5"/>
</g>
<circle cx="51.9" cy="72.3" r=".63" fill="#c00"/>
<path d="M178.9 6.2l2.6-1.2h5.1v2.5h-5.1zM50.7 50.7h2.5l-1.3 2.5zM51.9 53.2l1.3 2.6h-2.5zM53.5 52.7v.5h-3.1v.5M50.7 64.6h2.5l-1.3 2.6zM51.9 67.2l1.3 2.5h-2.5zM53.5 66.7v.5h-3.1v.5" fill="none" stroke="#a10000" stroke-width=".25"/>
<path d="M176.4 6.2h2.5M51.9 48.1v2.6M51.9 55.8v2.5M51.9 192.9v2.6" fill="none" stroke="#870000" stroke-width=".25"/>
<circle cx="51.9" cy="192.9" r=".51" fill="#999"/>
<path d="M51.9 195.5l1.3 2.5v5.1h-2.5v-5.1z" fill="none" stroke="#a10000" stroke-width=".25"/>
<path d="M120.5 10h.1" fill="none" stroke="#008700" stroke-width=".25"/>
<g font-size="3.9">
<text x="179.1" y="168.9">Schematic2_1</text>
<text x="218.2" y="186.7">BMS_cella_monitor</text>
</g>
<g font-size="2.9">
<text x="238.4" y="165.9">Create at</text>
<text x="258.8" y="165.9">2026-06-13</text>
<text x="119" y="168.4">Schematic</text>
<text x="238.4" y="170.9">Update at</text>
<text x="258.8" y="170.9">2026-06-23</text>
<text x="119" y="176">Board</text>
<text x="183.6" y="176">Cell charger</text>
<text x="238.4" y="176">Page</text>
<text x="258.8" y="176">connecotr</text>
<text x="119" y="181.1">Drawn</text>
<text x="119" y="186.2">Reviewed</text>
<text x="180.6" y="196.3">Version</text>
<text x="203.9" y="196.3">Size</text>
<text x="245.6" y="196.3">Page 4 Total 6</text>
<text x="182.6" y="204">V1.0</text>
<text x="205" y="204">A4</text>
<text x="246.9" y="204">EasyEDA.com</text>
</g>
<g font-size="2" fill="#00f">
<text x="187.8" y="5.6">NET1</text>
<text x="17.1" y="10.7">GND</text>
<text x="64.6" y="10.7">CELL_1_GND</text>
<text x="84.4" y="10.7">GND</text>
<text x="132" y="10.7">CELL_1_GND</text>
<text x="157.9" y="10.7">CELL10</text>
<text x="206.9" y="8.2">10_P</text>
<text x="14.4" y="13.3">CELL18</text>
<text x="14.4" y="15.8">CELL16</text>
<text x="64.6" y="13.3">CELL17</text>
<text x="64.6" y="15.8">CELL15</text>
<text x="81.7" y="13.3">CELL18</text>
<text x="81.7" y="15.8">CELL16</text>
<text x="132" y="15.8">CELL15</text>
<text x="132" y="13.3">CELL17</text>
<text x="206.9" y="13.3">11_N</text>
<text x="14.4" y="18.3">CELL14</text>
<text x="14.4" y="23.4">CELL10</text>
<text x="14.4" y="20.9">CELL12</text>
<text x="64.6" y="20.9">CELL11</text>
<text x="64.6" y="18.3">CELL13</text>
<text x="64.6" y="23.4">CELL9</text>
<text x="81.7" y="18.3">CELL14</text>
<text x="81.7" y="23.4">CELL10</text>
<text x="81.7" y="20.9">CELL12</text>
<text x="132" y="18.3">CELL13</text>
<text x="132" y="23.4">CELL9</text>
<text x="132" y="20.9">CELL11</text>
<text x="180.2" y="18.3">SMAJ5.0CA</text>
<text x="206.9" y="22.1">11_P</text>
<text x="15.5" y="28.5">CELL6</text>
<text x="15.5" y="26">CELL8</text>
<text x="64.6" y="28.5">CELL5</text>
<text x="64.6" y="26">CELL7</text>
<text x="82.8" y="28.5">CELL6</text>
<text x="82.8" y="26">CELL8</text>
<text x="132" y="28.5">CELL5</text>
<text x="132" y="26">CELL7</text>
<text x="157.9" y="24.7">CELL11</text>
<text x="206.9" y="27.2">12_N</text>
<text x="15.5" y="33.6">CELL2</text>
<text x="15.5" y="31">CELL4</text>
<text x="64.6" y="33.6">CELL1</text>
<text x="64.6" y="31">CELL3</text>
<text x="82.8" y="31">CELL4</text>
<text x="82.8" y="33.6">CELL2</text>
<text x="132" y="31">CELL3</text>
<text x="132" y="33.6">CELL1</text>
<text x="180.2" y="32.3">SMAJ5.0CA</text>
<text x="38" y="37.4">346910200</text>
<text x="105.3" y="37.4">346910200</text>
<text x="157.9" y="38.7">CELL12</text>
<text x="206.9" y="36.1">12_P</text>
<text x="206.9" y="41.2">13_N</text>
<text x="26.8" y="47.5">CELL_1_GND</text>
<text x="86.2" y="47.5">1_N</text>
<text x="180.2" y="46.3">SMAJ5.0CA</text>
<text x="157.9" y="52.6">CELL13</text>
<text x="208.2" y="50.1">13_P</text>
<text x="54.5" y="55.2">SMAJ5.0CA</text>
<text x="86.2" y="59">1_P</text>
<text x="208.2" y="55.2">14_N</text>
<text x="33.3" y="61.5">CELL1</text>
<text x="86.2" y="64.1">2_N</text>
<text x="180.2" y="60.2">SMAJ5.0CA</text>
<text x="208.2" y="64.1">14_P</text>
<text x="54.5" y="69.1">SMAJ5.0CA</text>
<text x="86.2" y="69.1">2_P</text>
<text x="157.9" y="66.6">CELL14</text>
<text x="208.2" y="69.1">15_N</text>
<text x="33.3" y="72.9">CELL2</text>
<text x="86.2" y="75.5">3_N</text>
<text x="180.2" y="75.5">SMAJ5.0CA</text>
<text x="54.5" y="81.8">SMAJ5.0CA</text>
<text x="157.9" y="81.8">CELL15</text>
<text x="208.2" y="79.3">15_P</text>
<text x="33.3" y="88.2">CELL3</text>
<text x="86.2" y="85.6">3_P</text>
<text x="180.2" y="89.5">SMAJ5.0CA</text>
<text x="208.2" y="84.4">16_N</text>
<text x="86.2" y="90.7">4_N</text>
<text x="157.9" y="95.8">CELL16</text>
<text x="208.2" y="93.3">16_P</text>
<text x="54.5" y="97.1">SMAJ5.0CA</text>
<text x="86.2" y="100.9">4_P</text>
<text x="208.2" y="98.3">17_N</text>
<text x="33.3" y="103.4">CELL4</text>
<text x="86.2" y="106">5_N</text>
<text x="180.2" y="104.7">SMAJ5.0CA</text>
<text x="54.5" y="112.3">SMAJ5.0CA</text>
<text x="157.9" y="111">CELL17</text>
<text x="208.2" y="113.6">18_N</text>
<text x="208.2" y="108.5">17_P</text>
<text x="33.3" y="118.7">CELL5</text>
<text x="86.2" y="116.1">5_P</text>
<text x="180.2" y="119.9">SMAJ5.0CA</text>
<text x="86.2" y="121.2">6_N</text>
<text x="54.5" y="127.6">SMAJ5.0CA</text>
<text x="86.2" y="131.4">6_P</text>
<text x="157.9" y="126.3">CELL18</text>
<text x="208.2" y="126.3">18_P</text>
<text x="33.3" y="133.9">CELL6</text>
<text x="86.2" y="136.4">7_N</text>
<text x="54.5" y="142.8">SMAJ5.0CA</text>
<text x="33.3" y="149.1">CELL7</text>
<text x="86.2" y="146.6">7_P</text>
<text x="86.2" y="151.7">8_N</text>
<text x="54.5" y="158">SMAJ5.0CA</text>
<text x="86.2" y="161.8">8_P</text>
<text x="33.3" y="164.4">CELL8</text>
<text x="86.2" y="166.9">9_N</text>
<text x="54.5" y="173.3">SMAJ5.0CA</text>
<text x="33.3" y="179.6">CELL9</text>
<text x="86.2" y="177.1">9_P</text>
<text x="86.2" y="182.2">10_N</text>
<text x="54.5" y="188.5">SMAJ5.0CA</text>
<text x="53.9" y="209.3" transform="rotate(-90 53.9 209.3)">NET1</text>
</g>
<g font-size="2">
<text x="34.5" y="9.7">11</text>
<text x="38.5" y="10.7">11</text>
<text x="46.5" y="10.7">1</text>
<text x="49.4" y="9.7">1</text>
<text x="101.8" y="9.7">11</text>
<text x="105.8" y="10.7">11</text>
<text x="113.8" y="10.7">1</text>
<text x="116.7" y="9.7">1</text>
<text x="34.5" y="12.2">12</text>
<text x="34.5" y="14.8">13</text>
<text x="34.5" y="17.3">14</text>
<text x="38.5" y="13.2">12</text>
<text x="38.5" y="15.8">13</text>
<text x="46.5" y="13.2">2</text>
<text x="46.5" y="15.8">3</text>
<text x="49.4" y="12.2">2</text>
<text x="49.4" y="14.8">3</text>
<text x="49.4" y="17.3">4</text>
<text x="101.8" y="12.2">12</text>
<text x="101.8" y="14.8">13</text>
<text x="101.8" y="17.3">14</text>
<text x="105.8" y="13.2">12</text>
<text x="105.8" y="15.8">13</text>
<text x="113.8" y="13.2">2</text>
<text x="113.8" y="15.8">3</text>
<text x="116.7" y="12.2">2</text>
<text x="116.7" y="14.8">3</text>
<text x="116.7" y="17.3">4</text>
<text x="34.5" y="19.8">15</text>
<text x="34.5" y="22.4">16</text>
<text x="38.5" y="18.3">14</text>
<text x="38.5" y="20.9">15</text>
<text x="38.5" y="23.4">16</text>
<text x="46.5" y="18.3">4</text>
<text x="46.5" y="20.9">5</text>
<text x="46.5" y="23.4">6</text>
<text x="49.4" y="19.8">5</text>
<text x="49.4" y="22.4">6</text>
<text x="101.8" y="19.8">15</text>
<text x="101.8" y="22.4">16</text>
<text x="105.8" y="18.3">14</text>
<text x="105.8" y="20.9">15</text>
<text x="105.8" y="23.4">16</text>
<text x="113.8" y="18.3">4</text>
<text x="113.8" y="20.9">5</text>
<text x="113.8" y="23.4">6</text>
<text x="116.7" y="19.8">5</text>
<text x="116.7" y="22.4">6</text>
<text x="34.5" y="24.9">17</text>
<text x="34.5" y="27.5">18</text>
<text x="38.5" y="25.9">17</text>
<text x="38.5" y="28.5">18</text>
<text x="46.5" y="25.9">7</text>
<text x="46.5" y="28.5">8</text>
<text x="49.4" y="24.9">7</text>
<text x="49.4" y="27.5">8</text>
<text x="101.8" y="24.9">17</text>
<text x="101.8" y="27.5">18</text>
<text x="105.8" y="25.9">17</text>
<text x="105.8" y="28.5">18</text>
<text x="113.8" y="25.9">7</text>
<text x="113.8" y="28.5">8</text>
<text x="116.7" y="24.9">7</text>
<text x="116.7" y="27.5">8</text>
<text x="34.5" y="30">19</text>
<text x="34.5" y="32.5">20</text>
<text x="38.5" y="31">19</text>
<text x="38.5" y="33.6">20</text>
<text x="45.5" y="33.6">10</text>
<text x="46.5" y="31">9</text>
<text x="49.4" y="30">9</text>
<text x="49.4" y="32.5">10</text>
<text x="101.8" y="30">19</text>
<text x="101.8" y="32.5">20</text>
<text x="105.8" y="31">19</text>
<text x="105.8" y="33.6">20</text>
<text x="112.8" y="33.6">10</text>
<text x="113.8" y="31">9</text>
<text x="116.7" y="30">9</text>
<text x="116.7" y="32.5">10</text>
</g>
<g font-size="1.3" fill="#000080">
<text x="38" y="6.9">U25</text>
<text x="105.3" y="6.9">U43</text>
<text x="180.2" y="15.8">D12</text>
<text x="180.2" y="29.8">D13</text>
<text x="180.2" y="43.7">D14</text>
<text x="54.5" y="52.6">D3</text>
<text x="180.2" y="57.7">D15</text>
<text x="54.5" y="66.6">D4</text>
<text x="180.2" y="72.9">D16</text>
<text x="54.5" y="79.3">D5</text>
<text x="180.2" y="86.9">D17</text>
<text x="54.5" y="94.5">D6</text>
<text x="180.2" y="102.2">D18</text>
<text x="54.5" y="109.8">D7</text>
<text x="180.2" y="117.4">D19</text>
<text x="54.5" y="125">D8</text>
<text x="54.5" y="140.3">D9</text>
<text x="54.5" y="155.5">D10</text>
<text x="54.5" y="170.7">D11</text>
<text x="54.5" y="186">D20</text>
</g>
</svg>
